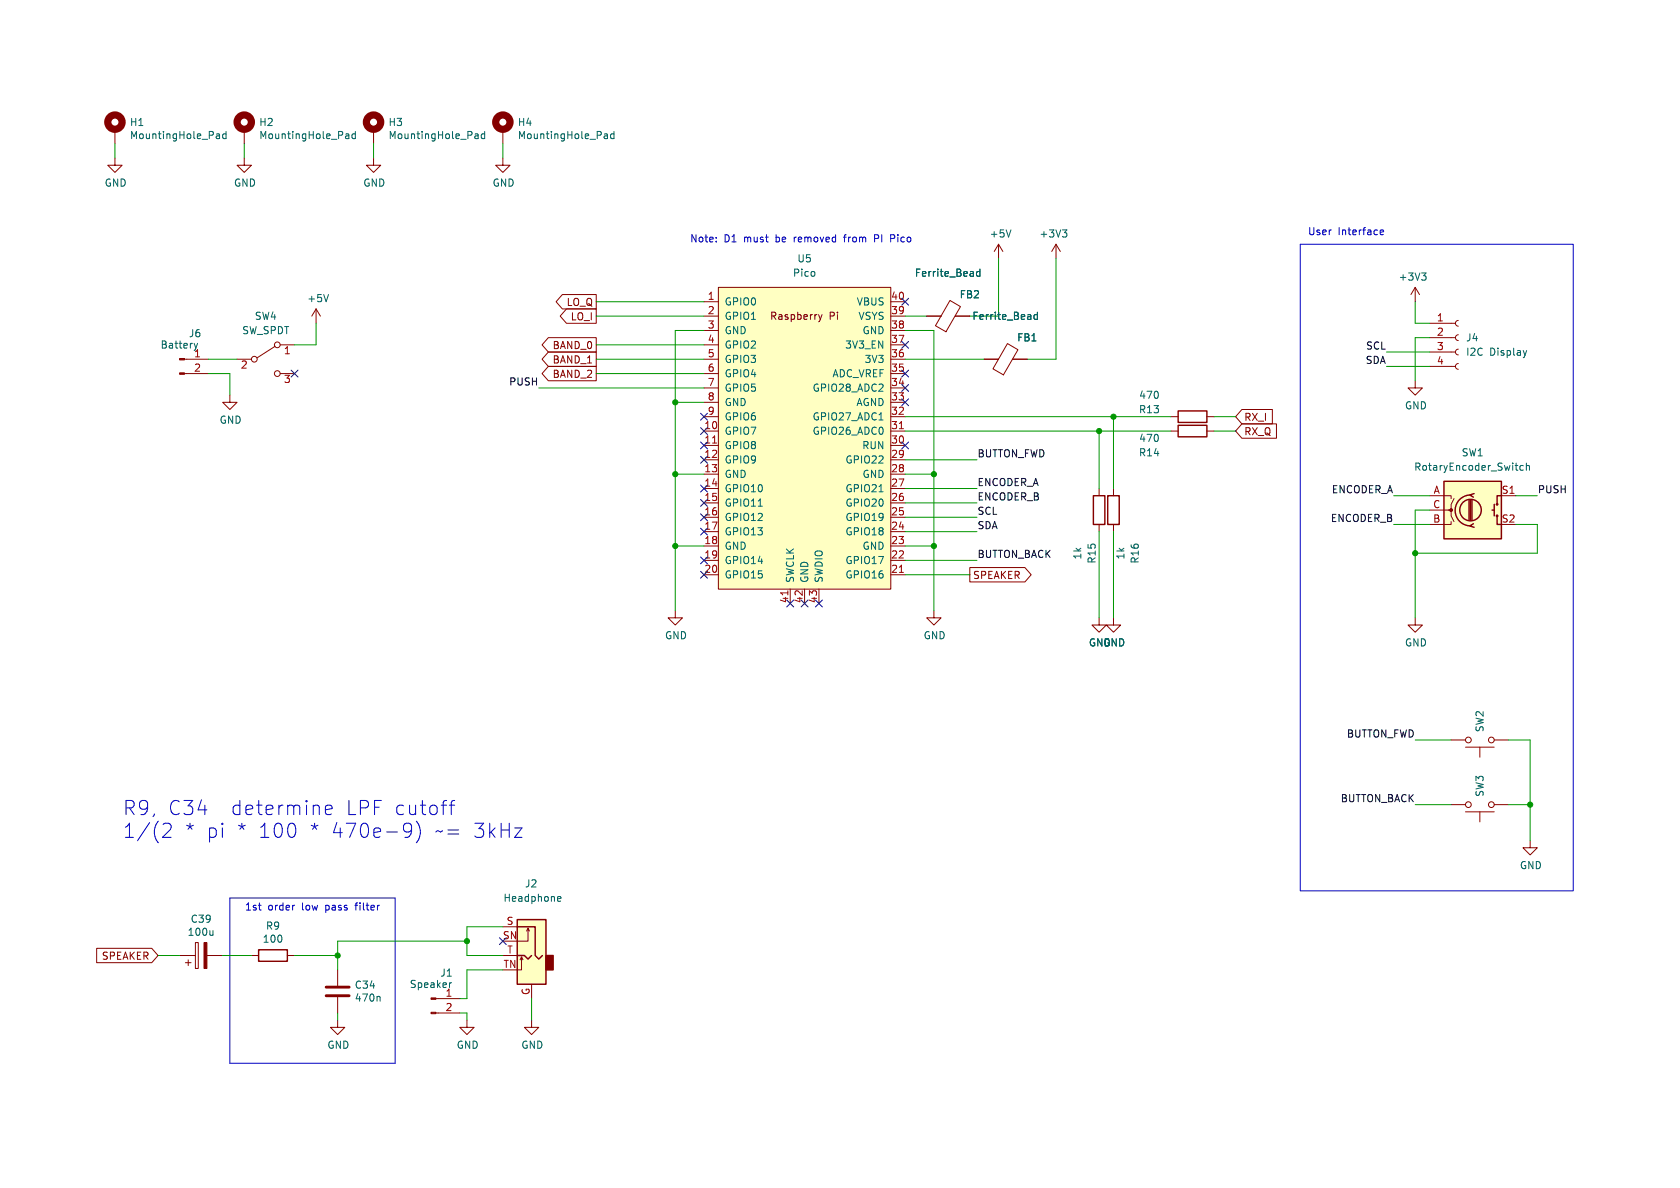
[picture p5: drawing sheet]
<svg xmlns="http://www.w3.org/2000/svg" width="297mm" height="210mm" viewBox="0 0 297 210" stroke-linecap="round" stroke-linejoin="round" font-family="sans-serif">
<g fill="none" stroke="#840000" stroke-width="1.3">
<circle cx="20.3" cy="21.6" r="1.27"/>
<circle cx="43.2" cy="21.6" r="1.27"/>
<circle cx="66" cy="21.6" r="1.27"/>
<circle cx="88.9" cy="21.6" r="1.27"/>
</g>
<g fill="none" stroke="#840000" stroke-width=".18">
<path d="M20.3 27.9v1.3h1.3l-1.3 1.3-1.3-1.3h1.3M20.3 22.9v2.5M43.2 27.9v1.3h1.2l-1.2 1.3-1.3-1.3h1.3M43.2 22.9v2.5M66 27.9v1.3h1.3l-1.3 1.3-1.2-1.3h1.2M66 22.9v2.5M88.9 27.9v1.3h1.3l-1.3 1.3-1.3-1.3h1.3M88.9 22.9v2.5M55.9 54.6l-.8 1.3M55.9 54.6v2.6M55.9 54.6l.7 1.3M96.9 59.7h8.5v2.5h-8.5l-1.1-1.2z"/>
<path d="M99.4 52.1h6v2.5h-6l-1.1-1.3zM100.1 54.6h5.3v2.6h-5.3l-1.1-1.3zM124.5 53.3h2.5M124.5 55.9h2.5M124.5 58.4h2.5M127 50.8h30.5v53.3h-30.5zM144.7 55.6l.3 .9M145 56.5l-.3 .4M145.3 55.6l-.3 .9M157.5 53.3h2.5M157.5 55.9h2.5M157.5 58.4h2.5"/>
<path d="M163.8 55.9h2.6M167.9 53.1l1.9 1.1-2.6 4.4-1.8-1zM168.9 55.9h2.5M176.5 43.2l-.7 1.3M176.5 43.2v2.5M176.5 43.2l.8 1.3M186.7 43.2l.8 1.3M186.7 43.2v2.5M186.7 43.2l-.8 1.3M250.2 50.8l.8 1.3M250.2 50.8v2.5M250.2 50.8l-.8 1.3"/>
<path d="M252.7 59.7h4.6M252.7 57.2h4.6M257.8 59.2l-.4 .1-.1 .4 .1 .3 .4 .2M257.8 56.6l-.4 .2-.1 .3 .1 .4 .4 .2M32.6 66h4.2M32.6 63.5h4.2M40.6 69.9v1.2h1.3l-1.3 1.3-1.2-1.3h1.2M41.9 63.5h2.5M48.6 61.2l-3.1 2M49.5 66h2.6M49.5 61h2.6M96.9 62.2h8.5v2.6h-8.5l-1.1-1.3z"/>
<path d="M96.9 64.8h8.5v2.5h-8.5l-1.1-1.3zM124.5 66h2.5M124.5 63.5h2.5M124.5 61h2.5M124.5 76.2h2.5M124.5 78.7h2.5M124.5 73.7h2.5M124.5 71.1h2.5M124.5 68.6h2.5M157.5 66h2.5M157.5 63.5h2.5M157.5 61h2.5"/>
<path d="M157.5 76.2h2.5M157.5 78.7h2.5M157.5 73.7h2.5M157.5 71.1h2.5M157.5 68.6h2.5M174 63.5h2.5M178.1 60.7l1.9 1.1-2.6 4.5-1.9-1.1zM179 63.5h2.6M207 76.2h1.3M207 73.7h1.3M213.4 76.2h1.2M213.4 73.7h1.2"/>
<path d="M219.6 72.4h5.3v2.5h-5.3l-1.2-1.2zM219.6 74.9h6.1v2.6h-6.1l-1.2-1.3zM250.2 67.3v1.3h1.3l-1.3 1.3-1.3-1.3h1.3M252.7 64.8h4.6M252.7 62.2h4.6M257.8 64.3l-.4 .1-.1 .4 .1 .3 .4 .2M257.8 61.7l-.4 .2-.1 .3 .1 .4 .4 .1M124.5 81.3h2.5M124.5 83.8h2.5M124.5 86.4h2.5M124.5 88.9h2.5M124.5 91.4h2.5"/>
<path d="M124.5 94h2.5M124.5 96.5h2.5M124.5 99.1h2.5M157.5 81.3h2.5M157.5 83.8h2.5M157.5 86.4h2.5M157.5 88.9h2.5M157.5 91.4h2.5M157.5 94h2.5M157.5 96.5h2.5M157.5 99.1h2.5M194.3 86.4v1.2"/>
<path d="M194.3 92.7v1.3M196.8 86.4v1.2M196.8 92.7v1.3M252.7 87.6h3.8v.5M252.7 90.2h3.8v1l.5 1M256.5 92.2v.5h-3.8M257 88.1l-.5 1.1v1h-.5M265.4 87.6h2.6M119.4 108v1.2h1.2l-1.2 1.3-1.3-1.3h1.3M124.5 101.6h2.5M139.7 104.1v2.6M142.2 104.1v2.6"/>
<path d="M144.8 104.1v2.6M157.5 101.6h2.5M165.1 108v1.2h1.3l-1.3 1.3-1.3-1.3h1.3M171.4 100.3h9.8l1.1 1.3-1.1 1.3h-9.8zM194.3 109.2v1.3h1.3l-1.3 1.3-1.3-1.3h1.3M196.8 109.2v1.3h1.3l-1.3 1.3-1.2-1.3h1.2M250.2 109.2v1.3h1.3l-1.3 1.3-1.3-1.3h1.3M256.5 130.8h2.6M259.1 132.1h5.1M261.6 132.1v1.8M264.2 130.8h2.5M256.5 142.2h2.6"/>
<path d="M259.1 143.5h5.1M261.6 143.5v1.8M264.2 142.2h2.5M270.5 148.6v1.3h1.3l-1.3 1.2-1.3-1.2h1.3M17.1 167.6h9.7l1.1 1.3-1.1 1.3h-9.7zM31.7 168.9h2.8M32.8 170.2h1M33.3 169.7v1M34.5 166.6h.6v4.6h-.6zM36.6 168.9h2.8M44.4 168.9h1.3M50.8 168.9h1.3"/>
<path d="M59.7 171.5v2.7M59.7 176.3v2.8M77.1 179.1h4.2M77.1 176.5h4.2M88.9 168.9h2.5M88.9 163.8h2.5M92.2 169.2l-.3 .5M92.5 169.7l-.3-.5v2.3h-.8M93.3 164.1l-.2 .5M93.6 164.6l-.3-.5v2.3h-1.9M94 174v2.5M59.7 180.3v1.3h1.3l-1.3 1.3-1.3-1.3h1.3"/>
<path d="M82.5 180.3v1.3h1.3l-1.3 1.3-1.2-1.3h1.2M94 180.3v1.3h1.2l-1.2 1.3-1.3-1.3h1.3"/>
<circle cx="45" cy="63.5" r=".51"/>
<circle cx="49" cy="66" r=".51"/>
<circle cx="49" cy="61" r=".51"/>
<circle cx="259.6" cy="130.8" r=".51"/>
<circle cx="263.7" cy="130.8" r=".51"/>
<circle cx="259.6" cy="142.2" r=".51"/>
<circle cx="263.7" cy="142.2" r=".51"/>
</g>
<g fill="none" stroke="#006464" stroke-width=".18">
<path d="M38.4 23.7h.4v.8M38.8 24.4l-.4 .1M38.8 24h-.4M40 23.7h-.4l-.2 .2 .1 .5h.5M40 23.2v1.3M61.3 23.7h.3l.1 .8M61.7 24.4l-.4 .1M61.7 24h-.4M62.8 23.7h-.3l-.3 .2 .1 .5h.5M62.8 23.2v1.3M84.1 23.7h.4v.8M84.5 24.4l-.4 .1"/>
<path d="M84.5 24h-.4M85.7 23.7h-.4l-.2 .2 .1 .5h.5M85.7 23.2v1.3M107 23.7h.3l.1 .8M107.4 24.4l-.4 .1M107.4 24h-.4M108.5 23.7h-.3l-.3 .2 .2 .5h.4M108.5 23.2v1.3M58.1 52.1l-.4 1.2M173.2 47.6v1.2M173.2 48.1l-.3-.1-.3 .2 .2 .6h.4M178.7 40.6l-.4 1.3"/>
<path d="M183.4 55.2v1.3M183.4 55.7l-.4-.1-.2 .3 .1 .5h.5M187.8 40.6h.8l-.4 .5M188.4 41.1l.2 .3v.3l-.2 .2M251.3 48.3h.8l-.4 .4M251.9 48.7l.2 .3v.3l-.2 .2M34.3 60.7l.3 .8 .3-.8M155.4 74.2h.7M269.9 62l-.3 .8M134 89.5h.8M155.4 86.9h.7M269.3 82.3h-.4l-.2 .2 .1 .6h.5"/>
<path d="M269.8 82.4l.2-.1h.3l.1 .8M269.8 81.9v1.2M98.6 159.1l.1 .2h.4M98.6 158.7l.1-.2h.3l.2 .2v.1l-.6 .1M37.6 164.5v.8M37.6 165.2l-.1 .1M67 176.1l.2 .2v.7M79.8 173.7l-.3 .1"/>
</g>
<g fill="#840000" stroke="#840000" stroke-width=".18">
<path d="M31.7 65.9h.9v.3h-.9z"/>
<path d="M31.7 63.4h.9v.2h-.9z"/>
<path d="M36.1 166.6h.5v4.6h-.5z"/>
<path d="M76.2 178.9h.9v.3h-.9z"/>
<path d="M76.2 176.4h.9v.3h-.9z"/>
<circle cx="256.5" cy="90.2" r=".25"/>
</g>
<g fill="#ffffc2" stroke="#ffffc2" stroke-width=".18">
<path d="M91.4 162.6h5.1v11.4h-5.1z"/>
<path d="M127 50.8h30.5v53.3h-30.5z"/>
<path d="M255.3 85.1h10.1v10.2h-10.1z"/>
</g>
<path d="M96.5 168.9h1.3v2.6h-1.3z" fill="#840000" stroke="#840000" stroke-width=".25"/>
<g fill="none" stroke="#840000" stroke-width=".25">
<path d="M208.3 75.2h5.1v2h-5.1zM208.3 72.6h5.1v2.1h-5.1zM193.3 87.6h2v5.1h-2zM195.8 87.6h2.1v5.1h-2.1zM255.3 85.1h10.1v10.2h-10.1zM259.7 88.4v3.5M260 87.5a2.73 2.73 0 0 0-2.7 2.7 2.73 2.73 0 0 0 2.7 2.8M260 88.4v3.5M260.2 88.4v3.5M260.5 92.6l-.7 .4 .8 .2M260.6 87.2l-.8 .3 .7 .4M263.8 90.2h.4"/>
<path d="M264.2 89.2v2M264.7 91.2v1.5h.7M265.4 87.6h-.7v1.6M45.7 167.9h5.1v2h-5.1zM91.4 162.6h5.1v11.4h-5.1zM91.4 168.9h1.3l.6 .6 .7-.6M91.4 163.8h3.2v5.1l.6 .6 .7-.6"/>
<circle cx="260" cy="90.2" r="1.9"/>
<circle cx="264.7" cy="91.2" r=".13"/>
<circle cx="264.7" cy="89.2" r=".13"/>
</g>
<path d="M57.7 176h4M57.7 174.5h4" fill="none" stroke="#840000" stroke-width=".51"/>
<path d="M126 78.3h.7M159 75.8h.7M139.3 104.4v.8M159 101.2h.7" fill="none" stroke="#a90000" stroke-width=".18"/>
<g fill="none" stroke="#0000c2" stroke-width=".18">
<path d="M126.6 42.6v.2M126.6 42v.1M149.1 41.9h.5M149.4 41.6l-.1 1.2M154.6 42.2h.5M155.1 41.5h-.5v1.3M157.5 41.5l.6 .1M158.1 42.1l-.6 .1M229.9 43.2h48.2v114.3h-48.2zM244 41.1l.6-.1-.1-.3-.3-.1-.2 .2 .1 .6h.4M29.2 145.5l-.4 .3M29.8 145.5a.68 .68 0 0 1 .3 1.1l-1.4 1.4h1.6"/>
<path d="M40.6 158.8h29.2v29.2h-29.2zM52.2 146l.1 .5-.1 1M57.5 143.2l1.2-.3-.1-.4-.7-.2-.4 .4v.9l.1 .3 .3 .1 .7-.1M71.8 145.5l-.5 .5 .2 .8 .3 .3h.5l.5-.5M72.3 145.5l.3 .3a1.65 1.65 0 0 1-.6 2.2h-.4M73.7 145.3a2.9 2.9 0 0 1-.1 3.7M79.4 142.3h1M80.4 141.5l-.5 .1-.1 .3v2.1M91 146.4h1.3l-1.3 1.6h1.3M45.7 160h.5M46 160.9h.2"/>
</g>
<g fill="none" stroke="#009600" stroke-width=".18">
<path d="M20.3 25.4v2.5M43.2 25.4v2.5M66 25.4v2.5M88.9 25.4v2.5M55.9 57.2v3.8h-3.8M105.4 55.9h19.1M105.4 53.3h19.1M124.5 58.4h-5.1v49.6M160 58.4h5.1v49.6M160 55.9h3.8M176.5 45.7v10.2h-5.1M186.7 45.7v17.8h-5.1"/>
<path d="M250.2 53.3v3.9h2.5M252.7 59.7h-2.5v7.6M36.8 66h3.8v3.9M36.8 63.5h5.1M95.2 68.6h29.3M105.4 61h19.1M105.4 66h19.1M105.4 63.5h19.1M119.4 71.1h5.1M160 73.7h47M160 76.2h47M160 63.5h14"/>
<path d="M194.3 76.2v10.2M196.8 73.7v12.7M214.6 73.7h3.8M214.6 76.2h3.8M245.1 64.8h7.6M245.1 62.2h7.6M119.4 83.8h5.1M119.4 96.5h5.1M160 86.4h12.7M160 81.3h12.7M160 83.8h5.1M160 96.5h5.1"/>
<path d="M160 91.4h12.7M160 88.9h12.7M160 94h12.7M160 99.1h12.7M194.3 94v15.2M196.8 94v15.2M246.4 92.7h6.3M246.4 87.6h6.3M252.7 90.2h-2.5v19M268 92.7h3.8v5.1h-21.6M268 87.6h3.8M160 101.6h11.4"/>
<path d="M250.2 130.8h6.3M266.7 130.8h3.8v17.8M250.2 142.2h6.3M266.7 142.2h3.8M27.9 168.9h3.8M39.4 168.9h5M52.1 168.9h7.6M59.7 179.1v1.2M81.3 179.1h1.2v1.2M82.5 166.4h-22.8v5.1M88.9 163.8h-6.4v5.1h6.4M88.9 171.5h-6.4v5h-1.2"/>
<path d="M94 176.5v3.8"/>
</g>
<g fill="none" stroke="#000084" stroke-width=".18">
<path d="M159.4 52.7l1.2 1.2M160.6 52.7l-1.2 1.2M51.5 65.4l1.2 1.2M52.7 65.4l-1.2 1.2M123.9 78.1l1.2 1.2M123.9 75.6l1.2 1.2M123.9 73.1l1.2 1.2M125.1 78.1l-1.2 1.2M125.1 75.6l-1.2 1.2M125.1 73.1l-1.2 1.2M159.4 70.5l1.2 1.2M159.4 78.1l1.2 1.2"/>
<path d="M159.4 65.4l1.2 1.2M159.4 68l1.2 1.2M159.4 60.4l1.2 1.2M160.6 70.5l-1.2 1.2M160.6 78.1l-1.2 1.2M160.6 65.4l-1.2 1.2M160.6 68l-1.2 1.2M160.6 60.4l-1.2 1.2M123.9 98.5l1.2 1.2M123.9 90.8l1.2 1.2M123.9 80.7l1.2 1.2M123.9 88.3l1.2 1.2"/>
<path d="M123.9 85.8l1.2 1.2M123.9 93.4l1.2 1.2M125.1 98.5l-1.2 1.2M125.1 80.7l-1.2 1.2M125.1 88.3l-1.2 1.2M125.1 90.8l-1.2 1.2M125.1 85.8l-1.2 1.2M125.1 93.4l-1.2 1.2M123.9 101l1.2 1.2M125.1 101l-1.2 1.2M139.1 106.1l1.2 1.2M140.3 106.1l-1.2 1.2"/>
<path d="M141.6 106.1l1.2 1.2M142.8 106.1l-1.2 1.2M144.2 106.1l1.2 1.2M145.4 106.1l-1.2 1.2M88.3 165.8l1.2 1.2M89.5 165.8l-1.2 1.2"/>
</g>
<g fill="#009600" stroke="#009600" stroke-width=".18">
<circle cx="250.2" cy="97.8" r=".46"/>
<circle cx="196.8" cy="73.7" r=".46"/>
<circle cx="194.3" cy="76.2" r=".46"/>
<circle cx="82.5" cy="166.4" r=".46"/>
<circle cx="59.7" cy="168.9" r=".46"/>
<circle cx="165.1" cy="83.8" r=".46"/>
<circle cx="165.1" cy="96.5" r=".46"/>
<circle cx="119.4" cy="83.8" r=".46"/>
<circle cx="119.4" cy="71.1" r=".46"/>
<circle cx="119.4" cy="96.5" r=".46"/>
<circle cx="270.5" cy="142.2" r=".46"/>
</g>
<g font-size="3.5" fill="#0000c2">
<text x="21.6" y="144.3">R9,</text>
<text x="21.6" y="148.3">1/(2</text>
<text x="29.5" y="144.3">C34</text>
<text x="32.5" y="148.3">* pi</text>
<text x="40.5" y="144.3">determine</text>
<text x="41.6" y="148.3">* 100</text>
<text x="54.4" y="148.3">* 470e-9)</text>
<text x="60.8" y="144.3">LPF cutoff</text>
<text x="76.4" y="148.3">~=</text>
<text x="83.2" y="148.3">3kHz</text>
</g>
<g font-size="1.8" fill="#006464">
<text x="22.9" y="22.5">H1</text>
<text x="45.7" y="22.5">H2</text>
<text x="68.6" y="22.5">H3</text>
<text x="91.4" y="22.5">H4</text>
<text x="22.9" y="24.8">MountingHole_Pad</text>
<text x="45.7" y="24.8">MountingHole_Pad</text>
<text x="68.6" y="24.8">MountingHole_Pad</text>
<text x="91.4" y="24.8">MountingHole_Pad</text>
<text x="18.4" y="33.2">GND</text>
<text x="41.3" y="33.2">GND</text>
<text x="64.1" y="33.2">GND</text>
<text x="87" y="33.2">GND</text>
<text x="140.9" y="46.6">U5</text>
<text x="174.9" y="42.2">+5V</text>
<text x="183.7" y="42.2">+3V3</text>
<text x="54.2" y="53.6">+5V</text>
<text x="140.1" y="49.1">Pico</text>
<text x="161.6" y="49.1">Ferrite_Bead</text>
<text x="169.6" y="52.9">FB2</text>
<text x="247.2" y="49.8">+3V3</text>
<text x="33.3" y="59.8">J6</text>
<text x="42.7" y="59.3">SW_SPDT</text>
<text x="45" y="56.7">SW4</text>
<text x="128" y="54.2">GPIO0</text>
<text x="128" y="56.7">GPIO1</text>
<text x="128" y="59.3">GND</text>
<text x="151.4" y="54.2">VBUS</text>
<text x="151.7" y="56.7">VSYS</text>
<text x="152.4" y="59.3">GND</text>
<text x="171.8" y="56.7">Ferrite_Bead</text>
<text x="28.3" y="61.8">Battery</text>
<text x="34.2" y="63.2">1</text>
<text x="128" y="61.8">GPIO2</text>
<text x="128" y="64.4">GPIO3</text>
<text x="149.3" y="61.8">3V3_EN</text>
<text x="152.8" y="64.4">3V3</text>
<text x="179.7" y="60.6">FB1</text>
<text x="259.1" y="60.6">J4</text>
<text x="259.1" y="63.1">I2C</text>
<text x="263.3" y="63.1">Display</text>
<text x="128" y="66.9">GPIO4</text>
<text x="128" y="69.4">GPIO5</text>
<text x="128" y="72">GND</text>
<text x="143.6" y="69.4">GPIO28_ADC2</text>
<text x="147.1" y="66.9">ADC_VREF</text>
<text x="151.3" y="72">AGND</text>
<text x="201.3" y="70.7">470</text>
<text x="38.7" y="75.1">GND</text>
<text x="128" y="77.1">GPIO7</text>
<text x="128" y="74.5">GPIO6</text>
<text x="143.6" y="77.1">GPIO26_ADC0</text>
<text x="143.6" y="74.5">GPIO27_ADC1</text>
<text x="201.3" y="73.3">R13</text>
<text x="248.3" y="72.6">GND</text>
<text x="128" y="79.6">GPIO8</text>
<text x="128" y="82.1">GPIO9</text>
<text x="149.4" y="82.1">GPIO22</text>
<text x="152.3" y="79.6">RUN</text>
<text x="201.3" y="80.9">R14</text>
<text x="201.3" y="78.3">470</text>
<text x="249.9" y="83.4">RotaryEncoder_Switch</text>
<text x="258.3" y="80.9">SW1</text>
<text x="128" y="84.7">GND</text>
<text x="128" y="87.2">GPIO10</text>
<text x="128" y="89.8">GPIO11</text>
<text x="149.4" y="89.8">GPIO20</text>
<text x="149.4" y="87.2">GPIO21</text>
<text x="152.4" y="84.7">GND</text>
<text x="128" y="92.3">GPIO12</text>
<text x="128" y="94.8">GPIO13</text>
<text x="149.4" y="94.8">GPIO18</text>
<text x="149.4" y="92.3">GPIO19</text>
<text x="128" y="97.4">GND</text>
<text x="128" y="99.9">GPIO14</text>
<text x="149.4" y="99.9">GPIO17</text>
<text x="152.4" y="97.4">GND</text>
<text x="191.4" y="99" transform="rotate(-90 191.4 99)">1k</text>
<text x="193.9" y="99.7" transform="rotate(-90 193.9 99.7)">R15</text>
<text x="199" y="99" transform="rotate(-90 199 99)">1k</text>
<text x="201.5" y="99.7" transform="rotate(-90 201.5 99.7)">R16</text>
<text x="128" y="102.5">GPIO15</text>
<text x="140.6" y="103.1" transform="rotate(-90 140.6 103.1)">SWCLK</text>
<text x="143.1" y="103.1" transform="rotate(-90 143.1 103.1)">GND</text>
<text x="145.6" y="103.1" transform="rotate(-90 145.6 103.1)">SWDIO</text>
<text x="149.4" y="102.5">GPIO16</text>
<text x="117.5" y="113.2">GND</text>
<text x="163.2" y="113.2">GND</text>
<text x="192.4" y="114.5">GND</text>
<text x="194.9" y="114.5">GND</text>
<text x="248.3" y="114.5">GND</text>
<text x="262.5" y="129.5" transform="rotate(-90 262.5 129.5)">SW2</text>
<text x="262.5" y="141" transform="rotate(-90 262.5 141)">SW3</text>
<text x="268.6" y="153.8">GND</text>
<text x="88.9" y="159.6">Headphone</text>
<text x="92.7" y="157.1">J2</text>
<text x="33.1" y="165.6">100u</text>
<text x="33.6" y="163.3">C39</text>
<text x="46.3" y="166.9">100</text>
<text x="46.9" y="164.5">R9</text>
<text x="77.8" y="172.8">J1</text>
<text x="62.6" y="177.3">470n</text>
<text x="62.6" y="175">C34</text>
<text x="72.3" y="174.9">Speaker</text>
<text x="78.7" y="176.3">1</text>
<text x="57.8" y="185.6">GND</text>
<text x="80.6" y="185.6">GND</text>
<text x="92.1" y="185.6">GND</text>
</g>
<g font-size="1.8" fill="#0000c2">
<text x="231.1" y="41.7">User</text>
<text x="236.5" y="41.7">Interface</text>
<text x="121.9" y="42.9">Note:</text>
<text x="128" y="42.9">D1</text>
<text x="131.6" y="42.9">must</text>
<text x="137.4" y="42.9">be</text>
<text x="140.8" y="42.9">removed</text>
<text x="149.9" y="42.9">from</text>
<text x="155.4" y="42.9">PI</text>
<text x="158.5" y="42.9">Pico</text>
<text x="43.2" y="161">1st</text>
<text x="47.4" y="161">order</text>
<text x="53.5" y="161">low</text>
<text x="57.8" y="161">pass</text>
<text x="63.3" y="161">filter</text>
</g>
<g font-size="1.8" fill="#a90000">
<text x="125" y="53.1">1</text>
<text x="157.4" y="53.1">40</text>
<text x="125" y="55.6">2</text>
<text x="125" y="58.2">3</text>
<text x="157.4" y="58.2">38</text>
<text x="157.4" y="55.6">39</text>
<text x="253.9" y="56.9">1</text>
<text x="253.9" y="59.4">2</text>
<text x="34.2" y="65.8">2</text>
<text x="42.5" y="65.5">2</text>
<text x="50.1" y="62.9">1</text>
<text x="125" y="60.7">4</text>
<text x="125" y="63.2">5</text>
<text x="125" y="65.8">6</text>
<text x="157.4" y="65.8">35</text>
<text x="157.4" y="63.2">36</text>
<text x="157.4" y="60.7">37</text>
<text x="253.9" y="62">3</text>
<text x="253.9" y="64.5">4</text>
<text x="50.1" y="68">3</text>
<text x="125" y="68.3">7</text>
<text x="125" y="70.9">8</text>
<text x="157.4" y="70.9">33</text>
<text x="157.4" y="68.3">34</text>
<text x="124.4" y="75.9">10</text>
<text x="125" y="73.4">9</text>
<text x="157.4" y="75.9">31</text>
<text x="157.4" y="73.4">32</text>
<text x="124.4" y="78.5">11</text>
<text x="124.4" y="81">12</text>
<text x="124.4" y="83.6">13</text>
<text x="157.4" y="83.6">28</text>
<text x="157.4" y="81">29</text>
<text x="157.4" y="78.5">30</text>
<text x="124.4" y="86.1">14</text>
<text x="124.4" y="88.6">15</text>
<text x="157.4" y="88.6">26</text>
<text x="157.4" y="86.1">27</text>
<text x="253.3" y="89.9">C</text>
<text x="253.4" y="87.4">A</text>
<text x="265.4" y="87.4">S1</text>
<text x="124.4" y="91.2">16</text>
<text x="124.4" y="93.7">17</text>
<text x="157.4" y="93.7">24</text>
<text x="157.4" y="91.2">25</text>
<text x="253.3" y="92.5">B</text>
<text x="265.4" y="92.5">S2</text>
<text x="124.4" y="96.3">18</text>
<text x="124.4" y="98.8">19</text>
<text x="124.4" y="101.3">20</text>
<text x="157.4" y="101.3">21</text>
<text x="157.4" y="98.8">22</text>
<text x="157.4" y="96.3">23</text>
<text x="139.4" y="106.7" transform="rotate(-90 139.4 106.7)">41</text>
<text x="142" y="106.7" transform="rotate(-90 142 106.7)">42</text>
<text x="144.5" y="106.7" transform="rotate(-90 144.5 106.7)">43</text>
<text x="88.8" y="166.1">SN</text>
<text x="89.5" y="163.6">S</text>
<text x="88.9" y="171.2">TN</text>
<text x="89.6" y="168.7">T</text>
<text x="78.7" y="178.8">2</text>
<text x="93.7" y="176" transform="rotate(-90 93.7 176)">G</text>
</g>
<g font-size="1.8" fill="#840000">
<text x="100.1" y="54.3">LO_Q</text>
<text x="100.8" y="56.8">LO_I</text>
<text x="136" y="56.8">Raspberry</text>
<text x="146.6" y="56.8">Pi</text>
<text x="97.6" y="64.5">BAND_1</text>
<text x="97.6" y="61.9">BAND_0</text>
<text x="97.6" y="67">BAND_2</text>
<text x="219.9" y="74.6">RX_I</text>
<text x="219.9" y="77.2">RX_Q</text>
<text x="171.9" y="102.6">SPEAKER</text>
<text x="17.9" y="169.9">SPEAKER</text>
</g>
<g font-size="1.8" fill="#0f0f0f">
<text x="241.3" y="64.4">SDA</text>
<text x="241.4" y="61.9">SCL</text>
<text x="89.9" y="68.2">PUSH</text>
<text x="172.7" y="80.9">BUTTON_FWD</text>
<text x="172.7" y="88.6">ENCODER_B</text>
<text x="172.7" y="86">ENCODER_A</text>
<text x="235.4" y="87.3">ENCODER_A</text>
<text x="271.8" y="87.3">PUSH</text>
<text x="172.7" y="91.1">SCL</text>
<text x="172.7" y="93.6">SDA</text>
<text x="235.2" y="92.4">ENCODER_B</text>
<text x="172.7" y="98.7">BUTTON_BACK</text>
<text x="238" y="130.5">BUTTON_FWD</text>
<text x="236.9" y="141.9">BUTTON_BACK</text>
</g>
</svg>
